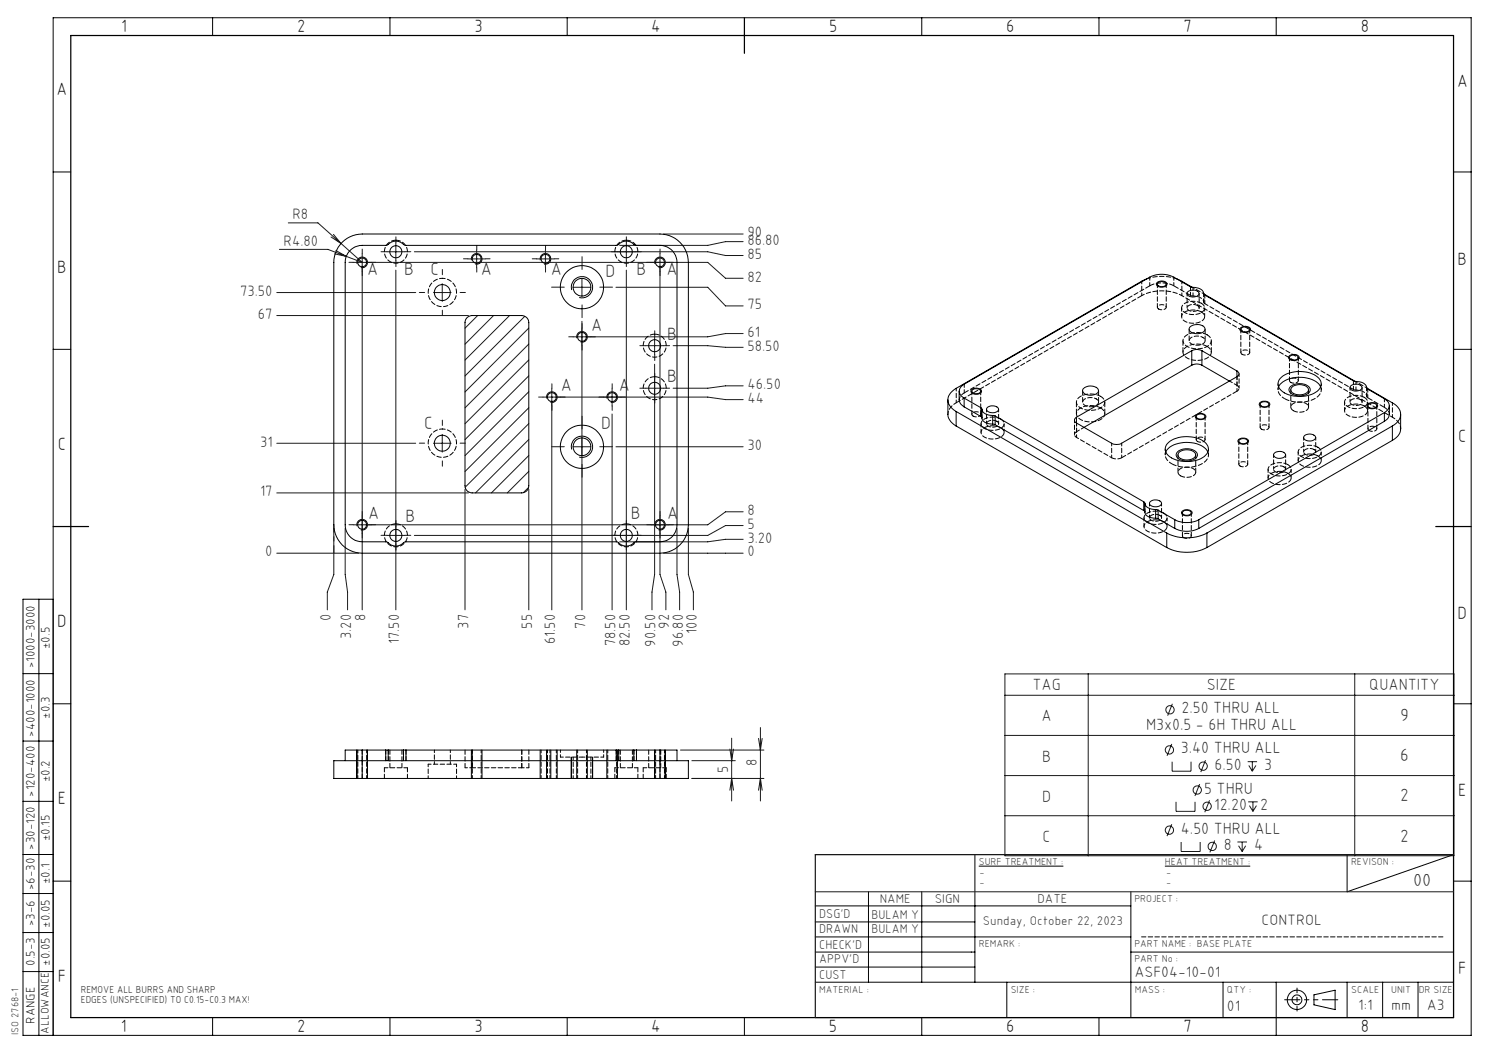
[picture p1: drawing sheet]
<svg xmlns="http://www.w3.org/2000/svg" width="420mm" height="297mm" viewBox="0 0 420 297" stroke-linecap="round" stroke-linejoin="round" font-family="sans-serif">
<g fill="none" stroke="#191924" stroke-width=".28">
<path d="M78.8 70.3h13.7l5.2 2M81.3 62.9h8.4l12.5 11.1-4.5-1.7M94.1 66.1l2.1 2.6-2.8-1.9M94.4 71.6l3.3 .7M94.8 70.7l2.9 1.6M99.7 74h99.9l5 4.5h5M102.2 71.5v100.5M109.1 71h5.1M111.7 68.5v5M111.7 76.2v95.8M116.9 71h82.7l5 1.1h5M132 73h4.9"/>
<path d="M134.4 70.5v5M151.3 73h5.1M153.8 70.5v5M164.1 78.5v5M176.7 68.5v5M176.7 76.2v95.8M186.2 71.5v90.5l1.6 5v5M187.1 66h22.5M209.6 68.2h-5l-5 1h-24.8M78.1 89h54.1M78.1 82.5h39.2M122.3 82.5h4.9"/>
<path d="M124.7 80v5M134.7 89l-3.5 3.6M139.2 89l-8 8.1M143.7 89l-12.5 12.6M148 89.2l-16.8 16.8M149.2 92.5l-18 18.1M149.2 97l-18 18M161.6 81h5.1M164.1 90.6v81.4M173.7 81h25.9l5 5.3h5M182.2 97.5h4.9M184.6 95v5"/>
<path d="M189.9 97.5h9.7l5 .5h5M209.6 94.1h-5l-5 .9h-38M149.2 101.5l-18 18M149.2 106l-18 18M149.2 110.5l-18 18M149.2 115l-18 18M149.2 119.5l-18 17.9M153.2 112h46.4l5 .7h5M155.6 109.5v62.5M172.6 109.5v5M172.6 116.8v55.2M182.2 109.5h4.9"/>
<path d="M184.6 102.7v59.3l-.7 5v5M209.6 108.8h-5l-5 .7h-9.7M78.1 139h54.1M78.1 125h39.2M122.3 125h4.9M124.7 122.5v5M131.2 138v34M149.1 137.5l-1.5 1.5M149.2 124l-15.1 15M149.2 128.5l-10.6 10.5M149.2 133l-6.1 6M149.2 138v34"/>
<path d="M161.6 126h5.1M173.7 126h35.9M78.1 156h23M94.2 149v13l-1.9 5v5M97.4 149v13l.6 5v5M109.1 151h5.1M187.1 156h22.5M191 149v13l.7 5v5M194.2 149v13l1.4 5v5M209.6 152.1h-5l-5 .7h-24.8M209.6 148.2h-5l-5 2.8h-82.7M209.6 144.4h-5l-5 3.6h-99.9"/>
<path d="M283.5 190.1h126.6v51.3h-126.6zM283.5 196.1h126.6M307 190.1v51.3M330.7 198.5l-1.3 3.4M382.1 190.1v51.3M191.9 211.6h23.6M195.2 214.6h12.2M205.9 211.3l.5 3.3 .5-3.3M206.4 208.2v17.7M214 208.3l.5 3.3 .5-3.3M214.5 205.2v20.7M215.5 219.6h-20.3"/>
<path d="M283.5 207.4h126.6M283.5 218.8h126.6M330.5 209.8l-1.3 3.4M330.6 214.8v2.7h5.4v-2.7M340 214.4l-1.3 3.4M351.9 214.8h2.7M352.2 215.9l1 1.6M353.2 214.8v2.7M354.3 215.9l-1.1 1.6M205.9 222.9l.5-3.3 .5 3.3M214 222.9l.5-3.3 .5 3.3M283.5 230.1h126.6"/>
<path d="M330.5 232.5l-1.3 3.3M331.7 226.2v2.6h5.4v-2.6M333.2 237.5v2.7h5.3v-2.7M338.4 221.2l-1.4 3.3M341.2 225.7l-1.4 3.4M342.6 237.1l-1.3 3.3M349 237.5h2.7M349.4 238.5l1 1.7M350.4 237.5v2.7M351.4 238.5l-1 1.7M352.1 226.2h2.7M352.4 227.2l1 1.6"/>
<path d="M353.4 226.2v2.6M354.4 227.2l-1 1.6M230 251.5h180"/>
<circle cx="329.8" cy="211.5" r="1.16"/>
<circle cx="330" cy="200.2" r="1.17"/>
<circle cx="339.4" cy="216.1" r="1.17"/>
<circle cx="329.8" cy="234.1" r="1.16"/>
<circle cx="337.7" cy="222.8" r="1.17"/>
<circle cx="340.5" cy="227.4" r="1.17"/>
<circle cx="341.9" cy="238.7" r="1.17"/>
</g>
<g fill="none" stroke="#000" stroke-width=".28">
<path d="M60 5v5M110 5v5M160 5v5M260 5v5M310 5v5M360 5v5M15 48.5h5M410 48.5h5M96.5 68.4l1.4-1.2 1.6-.7 2.7-.5h84a8.1 8.1 0 0 1 8 8v74a8.1 8.1 0 0 1-8 8h-84a8 8 0 0 1-8-8v-74l.4-2.6 .8-1.7zM99 70.4l1.2-.8 1.3-.4h7.5a3.5 3.5 0 0 1 4.9-.2l.4 .2h59.8a3.4 3.4 0 0 1 5.1 0h7a4.8 4.8 0 0 1 4.8 4.8v74a4.8 4.8 0 0 1-4.8 4.8l-7 .1a3.4 3.4 0 0 1-5.1 0l-59.8-.1a3.5 3.5 0 0 1-4.9 .2l-.4-.2h-6.8a4.8 4.8 0 0 1-4.8-4.8v-74l.4-2zM100.7 74.4a1.5 1.5 0 0 1 1.3-1.9 1.5 1.5 0 0 1 1.7 1.6 1.5 1.5 0 0 1-1.9 1.4M133 73.4a1.51 1.51 0 0 1 1.3-1.9 1.51 1.51 0 0 1 1.7 1.6 1.51 1.51 0 0 1-1.9 1.4"/>
<path d="M152.4 73.4a1.51 1.51 0 0 1 1.3-1.9 1.51 1.51 0 0 1 1.7 1.6 1.51 1.51 0 0 1-1.9 1.4M184.7 74.4a1.5 1.5 0 0 1 1.3-1.9 1.5 1.5 0 0 1 1.7 1.6 1.5 1.5 0 0 1-1.9 1.4M323.4 78.7l-53.7 30.8a3.7 3.7 0 0 0-2.2 4.3l.6 1 1.6 1.3M326.4 79.7a1.73 1.73 0 0 1 2.8 .6 1.79 1.79 0 0 1-3-.2zM326.6 79.7a1.45 1.45 0 0 1 2.3 .6 1.51 1.51 0 0 1-2.5-.2zM332 78.7l4.3 2.4M15 98.5h5M131.7 89.6l1.5-.6h13.9a1.99 1.99 0 0 1 2.1 2v46a1.99 1.99 0 0 1-2.1 2h-13.9a1.99 1.99 0 0 1-2-2v-46l.1-.8zM161.3 81.8a3 3 0 0 1 2.6-3.8 3 3 0 0 1 3.3 3.3 3 3 0 0 1-3.8 2.6M162.7 95.4a1.5 1.5 0 0 1 1.3-1.9 1.5 1.5 0 0 1 1.6 1.6 1.5 1.5 0 0 1-1.8 1.3M335 82.4a2.3 2.3 0 0 1 3.1 .1 1.28 1.28 0 0 1-1.7 1.3 1.13 1.13 0 0 1-1.1-.3 1.13 1.13 0 0 1-.3-1.1zM335.7 92.2a2.93 2.93 0 0 1 4.2 .4 1.61 1.61 0 0 1-2 1.5 2.02 2.02 0 0 1-2.5-1.4z"/>
<path d="M336.2 98.9a3.1 3.1 0 0 1 2.8 0M336.2 98.9l-32.6 18.8M336.2 98.9v4.1M339 98.9l9.9 5.7M339 98.9v4.1M339.5 82.8a2.82 2.82 0 0 0-3.2-1.8l-5.2-2.8a7.4 7.4 0 0 0-6.8 0l-52.3 30.2a2.08 2.08 0 0 0-1.4 1.9 2.08 2.08 0 0 0 1.4 2M339.5 82.8l.2 .3 42.6 24.5a3.2 3.2 0 0 1 3.1 1.4l.1 .3M339.5 82.8h.1M339.5 82.9l42.8 24.7M349.9 92.5a1.84 1.84 0 0 1 2.8 .5 1.75 1.75 0 0 1-3-.1zM350.2 92.5a1.4 1.4 0 0 1 2.3 .5 1.48 1.48 0 0 1-2.5-.1zM410 98.5h5"/>
<path d="M154.2 112.4a1.5 1.5 0 0 1 1.3-1.9 1.5 1.5 0 0 1 1.6 1.6 1.5 1.5 0 0 1-1.8 1.3M171.2 112.4a1.5 1.5 0 0 1 1.3-1.9 1.5 1.5 0 0 1 1.6 1.6 1.5 1.5 0 0 1-1.8 1.3M267.4 112.8l.1 5.1 .6 1 1.6 1.3M269.7 116.1l59.4 34.3M269.7 116.1v4.1M270.5 110.3l.2 3.1 .4 .7 .9 .7M272 114.8l4.7 2.7M272 112.3l4.7 2.7M272 112.3v2.5M274 109.9a1.84 1.84 0 0 1 2.9 .5 1.75 1.75 0 0 1-3-.1zM274.3 110a1.65 1.65 0 0 1 2.3 .3 1.41 1.41 0 0 1-2.5 0zM276.7 117.5l.3 .4"/>
<path d="M276.7 115l.3 .4M276.7 115v2.5M277 115.5v2.4a2.53 2.53 0 0 0 3 1.7M277 115.4a2.59 2.59 0 0 0 3 1.8M278.4 115a2.17 2.17 0 0 1 3.3 .4 1.93 1.93 0 0 1-3.4 .1zM280 119.6l.7 .2M280 117.2l.7 .1M280 117.2v2.4M280.7 119.8l41.9 24.2M280.7 117.3l41.9 24.2M280.7 117.3v2.5M303.6 117.7a.87 .87 0 0 0-.5 .8 .87 .87 0 0 0 .5 .8"/>
<path d="M303.6 117.7v1.6M305.5 109.7a2.89 2.89 0 0 1 4.3 .3 1.61 1.61 0 0 1-1.9 1.5 2.04 2.04 0 0 1-2.5-1.5zM336.2 103a3.1 3.1 0 0 1 2.8 0M336.2 103l-30.4 17.5M337.3 117.1a1.73 1.73 0 0 1 2.8 .5 1.79 1.79 0 0 1-3-.1zM337.6 117.1a1.38 1.38 0 0 1 2.3 .5 1.48 1.48 0 0 1-2.5-.1zM339 103l7.8 4.5M348.9 106.3l-32.5 18.7a3 3 0 0 1-2.9 0l-9.9-5.7M348.9 104.6a.85 .85 0 0 1 .6 .8 .85 .85 0 0 1-.6 .9M348.9 104.6v1.7M355.4 113.6a1.84 1.84 0 0 1 2.8 .4 1.72 1.72 0 0 1-3 0zM355.6 113.6a1.41 1.41 0 0 1 2.3 .6 1.49 1.49 0 0 1-2.5-.2z"/>
<path d="M360.6 109.1a6.7 6.7 0 0 1 6.6-2.7 6 6 0 0 1 5.3 2.7M361.1 106.8a8.6 8.6 0 0 1 10.9-.1 2.51 2.51 0 0 1-1 4 9 9 0 0 1-9.6-.6 2.31 2.31 0 0 1-.3-3.3zM363.7 100.3a1.83 1.83 0 0 1 2.8 .6 1.73 1.73 0 0 1-3-.1zM363.7 100.6a1.45 1.45 0 0 1 2.5 .4 1.48 1.48 0 0 1-2.5-.2zM364 109a4 4 0 0 1 5.5 .6 1.97 1.97 0 0 1-2.3 2 3.1 3.1 0 0 1-3.6-1.6zM364.5 109.1a3.3 3.3 0 0 1 4.5 .5 1.7 1.7 0 0 1-1.9 1.7 2.56 2.56 0 0 1-3-1.4zM380.9 108.9a2.13 2.13 0 0 1 3.3 .4 1.95 1.95 0 0 1-3.4 .1zM385.5 109.3l.2 .4 4.8 2.8a2.08 2.08 0 0 1 1.4 1.9 2.08 2.08 0 0 1-1.4 2M385.5 109.3v.1M385.5 109.4l7.2 4.2a3.5 3.5 0 0 1 2.4 3.3 3.5 3.5 0 0 1-2.4 3.3M385.8 114a1.73 1.73 0 0 1 2.8 .5 1.79 1.79 0 0 1-3-.1zM386 114a1.41 1.41 0 0 1 2.3 .5 1.48 1.48 0 0 1-2.5-.1z"/>
<path d="M390.5 118.8l-52.4 30.2M390.5 116.4l-52.4 30.2M390.5 116.4v2.4M391.9 114.4l-.1 3.1-.5 .7-.8 .6M395.1 116.9l-.2 5.1-.6 1-1.6 1.2M161.3 126.8a2.99 2.99 0 0 1 2.6-3.8 2.99 2.99 0 0 1 3.2 3.3 2.99 2.99 0 0 1-3.7 2.6M269.7 120.2l59.4 34.2M328.8 127.5a6.6 6.6 0 0 1 6.6-2.7 5.8 5.8 0 0 1 5.3 2.7M329.2 125.2a8.6 8.6 0 0 1 11-.1 2.47 2.47 0 0 1-1 4 8.7 8.7 0 0 1-10-1l-.4-.8-.1-.9zM332.2 127.4a4 4 0 0 1 5.5 .5 1.89 1.89 0 0 1-2.1 2.1 3.2 3.2 0 0 1-3.8-1.6zM332.7 127.5a3.4 3.4 0 0 1 4.5 .5 1.7 1.7 0 0 1-2 1.7 2.56 2.56 0 0 1-3-1.4zM349.4 123.9a1.83 1.83 0 0 1 2.8 .6 1.72 1.72 0 0 1-3-.1z"/>
<path d="M349.5 124.2a1.45 1.45 0 0 1 2.4 .4 1.46 1.46 0 0 1-2.5-.2zM359.4 127.9a2.13 2.13 0 0 1 3.2 .3 1.95 1.95 0 0 1-3.4 .2zM368.1 122.8a2.17 2.17 0 0 1 3 .6 1.97 1.97 0 0 1-3.4 .1zM392.7 120.2l-52.3 30.2M392.7 120.2v4M392.7 124.2l-52.3 30.2M100.7 148.4a1.5 1.5 0 0 1 1.3-1.9 1.5 1.5 0 0 1 1.7 1.7 1.5 1.5 0 0 1-1.9 1.3M184.7 148.4a1.5 1.5 0 0 1 1.3-1.9 1.5 1.5 0 0 1 1.7 1.7 1.5 1.5 0 0 1-1.9 1.3M322.6 144l.3 .4M322.6 141.5l.1 .1a2.95 2.95 0 0 0 3.3 2.1M322.6 141.5v2.5M322.9 144.4a2.31 2.31 0 0 0 2.5 1.8h.6"/>
<path d="M322.9 142v2.4M324.4 141.6a2.17 2.17 0 0 1 3.2 .3 1.94 1.94 0 0 1-3.4 .1zM326 146.2l.7 .1M326 143.7l.7 .2M326 143.7v2.5M326.7 146.3l4.7 2.7M326.7 143.9l4.7 2.7M326.7 143.9v2.4M329.1 150.4a12.6 12.6 0 0 0 11.3 0M329.1 154.4a12.6 12.6 0 0 0 11.3 0M329.1 150.4v4M331.4 149a7.4 7.4 0 0 0 6.7 0"/>
<path d="M331.4 146.6a7.4 7.4 0 0 0 6.7 0M331.4 146.6v2.4M333.4 144.2a1.84 1.84 0 0 1 2.9 .5 1.75 1.75 0 0 1-3-.1zM333.7 144.2a1.4 1.4 0 0 1 2.3 .5 1.48 1.48 0 0 1-2.5-.1zM338.1 146.6v2.4M340.4 150.4v4M11 169v123M15 169h-8.5v123h408.5v-287h-400v287M6.5 190h8.5M15 198.5h5M410 198.5h5M6.5 209h8.5"/>
<path d="M100.6 211.6v8M102.2 219.6h-8v-5h100v5h-8M102.2 211.6h-4.8v3M102.2 211.6v8M102.2 219.6h84M102.2 211.6h6.6M103.6 211.6v8M108.8 211.6h.7M108.8 211.6v3M109.5 211.6h4.3M109.5 211.6v3M113.8 211.6h.7"/>
<path d="M113.8 211.6v3M114.5 211.6v3M114.5 211.6h59.3M133 211.6v8M136 211.6v8M152.4 211.6v8M154.2 211.6v8M155.4 211.6v8M157.2 211.6v8M161.1 213.6v6M162.7 211.6v8M165.7 211.6v8"/>
<path d="M167.1 213.6v6M171.2 211.6v8M173.8 211.6h.7M173.8 211.6v3M174.2 211.6v8M174.5 211.6h4.3M174.5 211.6v3M178.8 211.6h.7M178.8 211.6v3M179.5 211.6v3M179.5 211.6h6.7M184.6 211.6v8"/>
<path d="M186.2 211.6h4.8v3M186.2 211.6v8M187.6 211.6v8M6.5 226h8.5M6.5 241h8.5M6.5 252h8.5M15 248.5h5M230 255.5h89M245 251.5v25.5M260 251.5v25.5M275 241v36M276.1 244.3h23.8"/>
<path d="M319 251.5v35.5M328.6 244.3h24.1M380 241v10.5l30-10.5v46h-180M410 248.5h5M6.5 274h8.5M6.5 263h8.5M230 268.5h45M230 277h180M230 272.8h45M230 260h45M230 264.3h89M284 277v10"/>
<path d="M319 268.5h91M345 277v10M360 277v15M380 277v10M390 277v10M400 277v10M60 287v5M110 287v5M160 287v5M210 287v5M260 287v5M310 287v5"/>
<path d="M370.6 280.6l6-1.3v5.5l-6-1.4z"/>
<circle cx="102.2" cy="74" r="1.25"/>
<circle cx="111.7" cy="71" r="1.7"/>
<circle cx="134.5" cy="73" r="1.26"/>
<circle cx="153.9" cy="73" r="1.26"/>
<circle cx="176.7" cy="71" r="1.7"/>
<circle cx="186.2" cy="74" r="1.25"/>
<circle cx="124.8" cy="82.5" r="2.25"/>
<circle cx="164.2" cy="95" r="1.26"/>
<circle cx="164.2" cy="81" r="2.5"/>
<circle cx="164.2" cy="81" r="6.1"/>
<circle cx="184.6" cy="97.5" r="1.69"/>
<circle cx="155.7" cy="112" r="1.26"/>
<circle cx="172.7" cy="112" r="1.26"/>
<circle cx="184.7" cy="109.5" r="1.7"/>
<circle cx="124.8" cy="125" r="2.25"/>
<circle cx="164.2" cy="126" r="2.5"/>
<circle cx="164.2" cy="126" r="6.1"/>
<circle cx="102.2" cy="148" r="1.25"/>
<circle cx="111.7" cy="151" r="1.7"/>
<circle cx="176.7" cy="151" r="1.7"/>
<circle cx="186.1" cy="148" r="1.25"/>
<circle cx="365.8" cy="282" r="1.38"/>
<circle cx="365.8" cy="282" r="2.72"/>
</g>
<path d="M365.9 278.7v6.5" fill="none" stroke="#000" stroke-width=".28" stroke-dasharray="15.2 1.3 1.3 1.3" stroke-dashoffset="13.9"/>
<g fill="none" stroke="#000" stroke-width=".28" stroke-dasharray="1.3 .6">
<path d="M111.7 67.7a3.2 3.2 0 0 1 2.9 4.8 3.2 3.2 0 0 1-5.5 .4 3.2 3.2 0 0 1 2-5.1l.6-.1M176.7 67.7a3.2 3.2 0 0 1 2.9 4.8 3.2 3.2 0 0 1-5.5 .4 3.2 3.2 0 0 1 2-5.1l.6-.1M184.7 94.2a3.2 3.2 0 0 1 2.9 4.8 3.2 3.2 0 0 1-5.5 .4 3.2 3.2 0 0 1 2-5.1l.6-.1M322 83.4l-52.3 30.2M324.3 80.6l-52.3 30.2M331.1 80.6a7.5 7.5 0 0 0-6.8 0M333.7 96.1v3.2M335.4 92.8v3.3M339.5 85.2l.3 .5M339.9 96.1v-3.3M341.7 99.3v-3.2M184.7 106.2a3.2 3.2 0 0 1 2.9 4.8 3.2 3.2 0 0 1-5.5 .4 3.2 3.2 0 0 1 2-5.1l.6-.1"/>
<path d="M277 117.9v-.1M303.6 113.4v3.3M305.4 110.2v3.2M309.9 113.4v-3.2M311.6 116.7v-3.3M385.5 111.8l.3 .4M316.4 129.1l32.5-18.8M111.7 147.7a3.2 3.2 0 0 1 2.9 4.8 3.2 3.2 0 0 1-5.5 .4 3.2 3.2 0 0 1 2-5.1l.6-.1M176.7 147.7a3.2 3.2 0 0 1 2.9 4.8 3.2 3.2 0 0 1-5.5 .4 3.2 3.2 0 0 1 2-5.1l.6-.1M322.9 144.4h.1M102.2 219.5v-5M110 211.5v5"/>
<path d="M113.4 216.5v-5M131.2 211.5v5M133.2 216.5v-5M133.2 211.5v5M147.2 211.5v5M147.2 216.5v-5M149.2 216.5v-5M175 211.5v5M178.4 216.5v-5M183 211.5v5M186.2 214.5v5M186.4 216.5v-5"/>
<path d="M407 264.3h-85"/>
</g>
<path d="M377.4 282h-15.1" fill="none" stroke="#000" stroke-width=".28" stroke-dasharray="6.3 1.3 1.3 1.3 1.3 1.3" stroke-dashoffset="2"/>
<path d="M20 10h390v277h-390zM210 5v10M15 148.5h10M405 148.5h10" fill="none" stroke="#000" stroke-width=".35"/>
<path d="M94.2 156v-8" fill="none" stroke="#191924" stroke-width=".28" stroke-dasharray="15.2 1.3 1.3 1.3" stroke-dashoffset="13.1"/>
<path d="M410 241h-180v46" fill="none" stroke="#191924" stroke-width=".35"/>
<g fill="none" stroke="#191924" stroke-width=".28" stroke-dasharray="15.2 1.3 1.3 1.3">
<path d="M99.7 74h-1.3M102.2 71.5v-1.3M102.2 76.5v1.2M104.7 74h1.2M109.2 71h-1.7M111.7 68.5v-1.7M111.7 73.5v1.7M114.2 71h1.7M124.8 77.5v-1.5M132 73h-1.3M134.5 70.5v-1.3M134.5 75.5v1.2"/>
<path d="M137 73h1.2M151.4 73h-1.3M153.9 70.5v-1.3M153.9 75.5v1.2M156.4 73h1.2M164.2 76v-3.6M174.2 71h-1.7M176.7 68.5v-1.7M176.7 73.5v1.7M179.2 71h1.7M183.7 74h-1.3M186.2 71.5v-1.3"/>
<path d="M186.2 76.5v1.2M188.7 74h1.2M119.8 82.5h-1.5M124.8 87.5v1.5M129.8 82.5h1.5M159.2 81h-3.6M161.7 95h-1.3M164.2 86v3.6M164.2 92.5v-1.3M164.2 97.5v1.2M166.7 95h1.2M169.2 81h3.6"/>
<path d="M182.2 97.5h-1.7M184.7 95v-1.7M184.7 100v1.7M187.2 97.5h1.7M124.8 120v-1.5M153.2 112h-1.3M155.7 109.5v-1.3M155.7 114.5v1.2M158.2 112h1.2M170.2 112h-1.3M172.7 109.5v-1.3M172.7 114.5v1.2"/>
<path d="M175.2 112h1.2M182.2 109.5h-1.7M184.7 107v-1.7M184.7 112v1.7M187.2 109.5h1.7M119.8 125h-1.5M124.8 130v1.5M129.8 125h1.5M159.2 126h-3.6M164.2 121v-3.6M164.2 131v3.6M169.2 126h3.6"/>
<path d="M99.7 148h-1.3M102.2 145.5v-1.3M102.2 150.5v1.2M104.7 148h1.2M109.2 151h-1.7M111.7 148.5v-1.7M111.7 153.5v1.7M114.2 151h1.7M174.2 151h-1.7M176.7 148.5v-1.7M176.7 153.5v1.7M179.2 151h1.7"/>
<path d="M183.7 148h-1.3M186.2 145.5v-1.3M186.2 150.5v1.2M188.7 148h1.2"/>
</g>
<g fill="none" stroke="#000" stroke-width=".28" stroke-dasharray="1.3 .6" stroke-dashoffset=".5">
<path d="M124.8 78.5a4 4 0 0 1 3.5 5.8 4 4 0 0 1-6.8 .5 4 4 0 0 1 2.7-6.3h.6M322 79.3v4.1M322 83.4a12.5 12.5 0 0 1 11.4 0M333.4 83.4v-4.1M334.8 82.8v4.1M338.2 86.9v-4.1M269.7 113.6v-4.1M278.3 115.4v4.1M281.7 119.5v-4.1M303.1 118.5v4.1M348.9 110.3a.86 .86 0 0 0 .6-.8 .86 .86 0 0 0-.6-.8M348.9 106.2v4.1"/>
<path d="M349.5 109.5v-4.1M360.7 109.1a2.6 2.6 0 0 0 1.6 3.3M380.8 109.3v4.1M384.2 113.4v-4.1M392.8 113.6v4.1M124.8 121a4 4 0 0 1 3.5 5.8 4 4 0 0 1-6.8 .5 4 4 0 0 1 2.7-6.3h.6M303.7 121.8a.86 .86 0 0 0-.6 .8 .86 .86 0 0 0 .6 .8M303.7 123.4v-4.1M313.6 125v4.1M316.4 129.1v-4.1M328.8 127.5a2.6 2.6 0 0 0 1.7 3.3M359.2 128.3v4.1"/>
<path d="M362.6 132.4v-4.1M367.7 123.4v4.1M371.1 127.5v-4.1M324.2 142v4M327.6 146v-4M120.8 215.5v4M122.5 211.5v4M127 215.5v-4M128.8 219.5v-4M161.7 213.5v6M166.7 219.5v-6"/>
</g>
<g fill="none" stroke="#000" stroke-width=".28" stroke-dasharray="1.3 .6" stroke-dashoffset=".2">
<path d="M326.5 80.1v6.6M329 86.7v-6.6M337.7 86.2a.84 .84 0 0 1 .5 1 .84 .84 0 0 1-1 .5 1.7 1.7 0 0 1-2.3-1 2.16 2.16 0 0 1 2.8-.5M350 92.9v6.5M352.5 99.4v-6.5M274.1 110.3v6.6M276.6 116.9v-6.6M281.2 118.8a.84 .84 0 0 1 .4 1 .84 .84 0 0 1-.9 .6 1.7 1.7 0 0 1-2.4-1.1 2.16 2.16 0 0 1 2.9-.5M337.4 117.5v6.5M355.4 114v6.5M363.7 100.8v6.5M366.2 107.3v-6.5"/>
<path d="M381.8 109.9l-42-24.2M383.7 112.7a.84 .84 0 0 1 .4 1 .84 .84 0 0 1-.9 .6 1.7 1.7 0 0 1-2.4-1.1 2.16 2.16 0 0 1 2.9-.5M385.9 114.4v6.5M339.9 124v-6.5M349.4 124.4v6.5M351.9 130.9v-6.5M357.9 120.5v-6.5M362.1 131.7a.84 .84 0 0 1 .5 1 .84 .84 0 0 1-1 .6 1.7 1.7 0 0 1-2.3-1.1 2.16 2.16 0 0 1 2.8-.5M370.6 126.8a.84 .84 0 0 1 .5 1 .84 .84 0 0 1-1 .6 1.7 1.7 0 0 1-2.3-1.1 2.16 2.16 0 0 1 2.8-.5M388.4 120.9v-6.5M327.1 145.3a.84 .84 0 0 1 .5 1.1 .84 .84 0 0 1-1 .5 1.7 1.7 0 0 1-2.3-1 2.16 2.16 0 0 1 2.8-.6M333.5 144.6v6.5"/>
<path d="M336 151.1v-6.5M114.9 216.5h-6.5M179.9 216.5h-6.5M187.9 216.5h-6.5"/>
</g>
<path d="M336.5 83.5a2.74 2.74 0 0 1 3 1.7M382.5 110a2.74 2.74 0 0 1 3 1.8M392.8 117.7l-59.4-34.3M303.7 123.4l9.9 5.7M131.2 216.5h2M147.2 216.5h2M158.1 211.5v2M170.3 213.5v-2" fill="none" stroke="#000" stroke-width=".28" stroke-dasharray="1.3 .6" stroke-dashoffset=".6"/>
<path d="M326.8 87.2a1.45 1.45 0 0 0 2.1-.6 1.49 1.49 0 0 0-2.4 0l.3 .6M350.4 99.9a1.45 1.45 0 0 0 2.1-.5 1.49 1.49 0 0 0-2.5 0l.4 .5M272 110.8l-1.1 1-.3 1M274.5 117.4a1.45 1.45 0 0 0 2.1-.6 1.49 1.49 0 0 0-2.5 0l.4 .6M364.1 107.9a1.45 1.45 0 0 0 2.1-.6 1.49 1.49 0 0 0-2.5 0l.4 .6M391.9 116.9l-.3-1-1.1-1M337.8 124.5a1.45 1.45 0 0 0 2.1-.6 1.49 1.49 0 0 0-2.5 .1l.4 .5M349.8 131.5a1.45 1.45 0 0 0 2.1-.6 1.49 1.49 0 0 0-2.5 0l.4 .6M355.8 121a1.45 1.45 0 0 0 2.1-.5 1.49 1.49 0 0 0-2.5 0l.4 .5M386.2 121.4a1.45 1.45 0 0 0 2.1-.5 1.49 1.49 0 0 0-2.4 0l.3 .5M333.9 151.7a1.45 1.45 0 0 0 2.1-.6 1.49 1.49 0 0 0-2.5 0l.4 .6M133.2 216.5h14" fill="none" stroke="#000" stroke-width=".28" stroke-dasharray="1.3 .6" stroke-dashoffset=".3"/>
<g fill="none" stroke="#000" stroke-width=".28" stroke-dasharray="1.3 .6" stroke-dashoffset=".4">
<path d="M324.3 80.6v-2.4M331.1 80.6v-2.4M333.3 86.9v2.4M335.8 83.3l.7 .2M335.8 80.9v2.4M336.5 83.5v-2.5M339.5 82.8v2.4M339.5 85.2v-2.4M339.8 89.3v-2.4M339.8 85.7v-2.5M267.4 116.9l.4-1.6 .8-.9 1.1-.8M272 110.8v-2.4"/>
<path d="M276.7 119.5v2.5M277 115.4v2.5M303.7 119.3v2.5M348.9 108.7l-2.1-1.2M348.9 108.7v-2.5M379.3 113.4v2.4M381.8 109.9l.7 .1M381.8 107.4v2.5M382.5 110v-2.4M385.5 109.3v2.5M385.5 111.8v-2.5M385.8 115.8v-2.4"/>
<path d="M385.8 112.2v-2.5M390.5 114.9v-2.5M392.8 117.7l1.1 .8 .8 .9 .4 1.5M283.2 122v-2.5M305.8 120.5l-2.1 1.3M357.7 132.4v2.4M364.2 134.8v-2.4M366.2 127.5v2.4M372.7 129.9v-2.4M322.7 146v2.5M322.9 141.9v2.5M329.2 148.5v-2.5"/>
<path d="M100.9 211.5v8M103.4 219.5v-8M128.8 215.5h-8M133.2 211.5v8M135.7 219.5v-8M152.6 211.5v8M154.4 211.5v8M155.1 219.5v-8M156.9 219.5v-8M158.1 213.5h6.1M162.9 211.5v8M164.2 213.5h6.1"/>
<path d="M165.4 219.5v-8M171.4 211.5v8M173.9 219.5v-8M184.9 211.5v8M187.4 219.5v-8"/>
</g>
<g fill="none" stroke="#000" stroke-width=".28" stroke-dasharray="1.3 .6" stroke-dashoffset=".1">
<path d="M323.4 78.7a13.1 13.1 0 0 1 8.6 0M338.8 85.5a1.46 1.46 0 0 1 1 1.6 1.46 1.46 0 0 1-1.3 1.2 4.2 4.2 0 0 1-5.1-1.1 1.92 1.92 0 0 1 1.9-2.1l1.6-.1 1.9 .5M338.8 88a1.46 1.46 0 0 1 1 1.5 1.46 1.46 0 0 1-1.3 1.3 4.2 4.2 0 0 1-5.1-1.1 1.92 1.92 0 0 1 1.9-2.1l2.1-.1 1.4 .5M340.5 94.4a1.79 1.79 0 0 1 1.2 1.9 1.79 1.79 0 0 1-1.5 1.6 5.7 5.7 0 0 1-6.2-.9 1.71 1.71 0 0 1 1-2.6 6.3 6.3 0 0 1 5.5 0M340.5 97.7a1.79 1.79 0 0 1 1.2 1.9 1.79 1.79 0 0 1-1.5 1.6 5.7 5.7 0 0 1-6.2-1 1.71 1.71 0 0 1 1-2.5 6.3 6.3 0 0 1 5.5 0M282.3 118.2a1.46 1.46 0 0 1 .9 1.5 1.46 1.46 0 0 1-1.2 1.3 4.2 4.2 0 0 1-5.2-1.1 1.92 1.92 0 0 1 1.9-2.1l2.2-.1 1.4 .5M310.5 111.8a1.79 1.79 0 0 1 1.1 1.8 1.79 1.79 0 0 1-1.5 1.6 5.7 5.7 0 0 1-6.2-.9 1.71 1.71 0 0 1 1-2.6 6.3 6.3 0 0 1 5.6 .1M310.5 115.1a1.79 1.79 0 0 1 1.1 1.8 1.79 1.79 0 0 1-1.5 1.6 5.7 5.7 0 0 1-6.2-.9 1.71 1.71 0 0 1 1-2.6 6.3 6.3 0 0 1 5.6 .1M364.1 109.9v4.9M364.8 115.8a3.3 3.3 0 0 0 4.2-.7 1.7 1.7 0 0 0-1.9-1.7 2.54 2.54 0 0 0-3 1.4l.2 .6 .5 .4M369.1 114.8v-4.9M384.8 112.1a1.46 1.46 0 0 1 .9 1.5 1.46 1.46 0 0 1-1.2 1.3 4.2 4.2 0 0 1-5.2-1.2 1.92 1.92 0 0 1 1.9-2l1.7-.2 1.9 .6"/>
<path d="M384.8 114.5a1.46 1.46 0 0 1 .9 1.5 1.46 1.46 0 0 1-1.2 1.3 4.2 4.2 0 0 1-5.2-1.1 1.92 1.92 0 0 1 1.9-2.1l1.7-.1 1.9 .5M282.3 120.6a1.46 1.46 0 0 1 .9 1.6 1.46 1.46 0 0 1-1.2 1.2 4.2 4.2 0 0 1-5.2-1.1 1.92 1.92 0 0 1 1.9-2.1l1.6-.1 2 .5M313.6 129.1a3.1 3.1 0 0 0 2.8 0M332.3 128.3v4.9M333 134.2a3.3 3.3 0 0 0 4.2-.7 1.7 1.7 0 0 0-1.9-1.7 2.54 2.54 0 0 0-3 1.4l.2 .5 .5 .5M337.3 133.2v-4.9M363.2 131a1.46 1.46 0 0 1 1 1.6 1.46 1.46 0 0 1-1.3 1.3 4.2 4.2 0 0 1-5.2-1.2 1.92 1.92 0 0 1 2-2.1l1.6-.1 1.9 .5M363.2 133.5a1.46 1.46 0 0 1 1 1.5 1.46 1.46 0 0 1-1.3 1.3 4.2 4.2 0 0 1-5.2-1.1 1.92 1.92 0 0 1 2-2.1l2.1-.1 1.4 .5M371.7 126.1a1.46 1.46 0 0 1 1 1.6 1.46 1.46 0 0 1-1.3 1.3 4.2 4.2 0 0 1-5.2-1.2 1.92 1.92 0 0 1 2-2.1l1.6-.1 1.9 .5M371.7 128.6a1.46 1.46 0 0 1 1 1.5 1.46 1.46 0 0 1-1.3 1.3 4.2 4.2 0 0 1-5.2-1.1 1.92 1.92 0 0 1 2-2.1l1.6-.1 1.9 .5M328.2 144.7a1.46 1.46 0 0 1 1 1.5 1.46 1.46 0 0 1-1.3 1.3 4.2 4.2 0 0 1-5.2-1.1 1.92 1.92 0 0 1 2-2.1l1.6-.1 1.9 .5M328.2 147.2a1.46 1.46 0 0 1 1 1.5 1.46 1.46 0 0 1-1.3 1.3 4.2 4.2 0 0 1-5.2-1.2 1.92 1.92 0 0 1 2-2l1.6-.2 1.9 .6"/>
<path d="M102.2 214.5v-3M108.4 216.5v3M108.8 211.5v3M109.5 214.5v-3M113.8 211.5v3M114.5 214.5v-3M114.9 219.5v-3M173.4 216.5v3M173.8 211.5v3M174.5 214.5v-3M178.8 211.5v3M179.5 214.5v-3"/>
<path d="M179.9 219.5v-3M181.4 216.5v3M186.2 214.5v-3M187.9 219.5v-3"/>
</g>
<path d="M339.3 95.2a1.06 1.06 0 0 1 .6 1.2 1.06 1.06 0 0 1-1.1 .8 2.64 2.64 0 0 1-3.4-1 2.28 2.28 0 0 1 3.1-1.3l.8 .3M339.6 82.9l-3.2-1.9M309.2 112.5a1.06 1.06 0 0 1 .6 1.2 1.06 1.06 0 0 1-1 .8 2.64 2.64 0 0 1-3.4-1 2.28 2.28 0 0 1 3.1-1.3l.7 .3M385.5 109.4l-3.2-1.8" fill="none" stroke="#000" stroke-width=".28" stroke-dasharray="1.3 .6" stroke-dashoffset=".7"/>
<path d="M335.8 83.3l-4.7-2.7M362.3 112.4a9 9 0 0 0 9.6-.8l.7-1.2-.1-1.3M390.5 114.9l-4.7-2.7M330.5 130.8a9 9 0 0 0 9.6-.8l.7-1.2-.1-1.3" fill="none" stroke="#000" stroke-width=".28" stroke-dasharray="1.3 .6" stroke-dashoffset="-.2"/>
<path d="M360.5 108.3v1.6M372.7 109.9v-1.6M328.7 126.7v1.6M340.9 128.3v-1.6" fill="none" stroke="#000" stroke-width=".28" stroke-dasharray="1.3 .6" stroke-dashoffset=".8"/>
<g font-size="5">
<text x="34.2" y="9.2">1</text>
<text x="83.8" y="9.1">2</text>
<text x="133.8" y="9.2">3</text>
<text x="183.7" y="9.2">4</text>
<text x="233.8" y="9.2">5</text>
<text x="283.8" y="9.2">6</text>
<text x="333.8" y="9.2">7</text>
<text x="383.8" y="9.2">8</text>
<text x="16" y="26.9">A</text>
<text x="411" y="24.6">A</text>
<text x="16.2" y="76.9">B</text>
<text x="411.2" y="74.6">B</text>
<text x="411.3" y="124.7">C</text>
<text x="16.3" y="126.9">C</text>
<text x="16.2" y="176.9">D</text>
<text x="411.2" y="174.6">D</text>
<text x="16.3" y="226.9">E</text>
<text x="411.3" y="224.6">E</text>
<text x="411.3" y="274.6">F</text>
<text x="16.3" y="276.9">F</text>
<text x="34.1" y="291.1">1</text>
<text x="83.8" y="291.1">2</text>
<text x="133.8" y="291.1">3</text>
<text x="183.7" y="291.2">4</text>
<text x="233.8" y="291.1">5</text>
<text x="283.8" y="291.1">6</text>
<text x="333.8" y="291.2">7</text>
<text x="383.8" y="291.2">8</text>
</g>
<g font-size="5" fill="#191924">
<text x="103.6" y="77.6">A</text>
<text x="114" y="77.6">B</text>
<text x="121.5" y="77.6">C</text>
<text x="135.6" y="77.6">A</text>
<text x="155.4" y="77.6">A</text>
<text x="179.6" y="77.6">B</text>
<text x="188" y="77.6">A</text>
<text x="170.8" y="78.2">D</text>
<text x="166.7" y="93.4">A</text>
<text x="188.2" y="95.8">B</text>
<text x="188.2" y="107.8">B</text>
<text x="158.2" y="110.4">A</text>
<text x="174.6" y="110.4">A</text>
<text x="119.6" y="121.1">C</text>
<text x="169.6" y="121.1">D</text>
<text x="103.9" y="146.4">A</text>
<text x="114.4" y="147.2">B</text>
<text x="177.9" y="146.4">B</text>
<text x="188.2" y="146.4">A</text>
<text x="394.9" y="203.4">9</text>
<text x="394.9" y="214.7">6</text>
<text x="394.9" y="226.1">2</text>
<text x="394.9" y="237.4">2</text>
</g>
<text font-size="4.9" fill="#191924" x="398.6" y="249.9">00</text>
<g font-size="4.6" fill="#191924">
<text x="291.2" y="194.7">TAG</text>
<text x="340.4" y="194.7">SIZE</text>
<text x="386.2" y="194.7">QUANTITY</text>
<text x="293.8" y="203.5">A</text>
<text x="333.2" y="201.2">2.50 THRU ALL</text>
<text x="323.3" y="205.8">M3x0.5 - 6H THRU ALL</text>
<text x="293.9" y="214.8">B</text>
<text x="333.1" y="212.5">3.40 THRU ALL</text>
<text x="342.6" y="217.1">6.50</text>
<text x="356.6" y="217.1">3</text>
<text x="293.9" y="226.1">D</text>
<text x="339.7" y="223.8">5 THRU</text>
<text x="342.4" y="228.4">12.20</text>
<text x="355.5" y="228.4">2</text>
<text x="294.1" y="237.5">C</text>
<text x="333.1" y="235.2">4.50 THRU ALL</text>
<text x="345.2" y="239.7">8</text>
<text x="353.7" y="239.7">4</text>
</g>
<g font-size="4.2" fill="#191924">
<text x="82.5" y="61.9">R8</text>
<text x="80" y="69.3">R4.80</text>
<text x="210.8" y="69.1">86.80</text>
<text x="210.8" y="66.9">90</text>
<text x="210.8" y="73">85</text>
<text x="67.7" y="83.4">73.50</text>
<text x="210.8" y="79.4">82</text>
<text x="72.8" y="89.9">67</text>
<text x="210.8" y="87.2">75</text>
<text x="210.8" y="95">61</text>
<text x="210.8" y="98.9">58.50</text>
<text x="210.8" y="113.6">44</text>
<text x="210.8" y="109.8">46.50</text>
<text x="73.4" y="125.9">31</text>
<text x="210.8" y="126.9">30</text>
<text x="73.4" y="139.9">17</text>
<text x="210.8" y="149.2">5</text>
<text x="210.8" y="145.3">8</text>
<text x="210.8" y="153.1">3.20</text>
<text x="74.8" y="156.9">0</text>
<text x="210.8" y="156.9">0</text>
<text x="93.3" y="175.2" transform="rotate(-90 93.3 175.2)">0</text>
<text x="103.1" y="175.2" transform="rotate(-90 103.1 175.2)">8</text>
<text x="132.1" y="177.3" transform="rotate(-90 132.1 177.3)">37</text>
<text x="150.1" y="177.3" transform="rotate(-90 150.1 177.3)">55</text>
<text x="165.1" y="177.3" transform="rotate(-90 165.1 177.3)">70</text>
<text x="188.8" y="177.3" transform="rotate(-90 188.8 177.3)">92</text>
<text x="196.6" y="178.8" transform="rotate(-90 196.6 178.8)">100</text>
<text x="99" y="180.3" transform="rotate(-90 99 180.3)">3.20</text>
<text x="112.6" y="181.8" transform="rotate(-90 112.6 181.8)">17.50</text>
<text x="156.6" y="181.8" transform="rotate(-90 156.6 181.8)">61.50</text>
<text x="173.6" y="182.3" transform="rotate(-90 173.6 182.3)">78.50</text>
<text x="177.6" y="182.3" transform="rotate(-90 177.6 182.3)">82.50</text>
<text x="184.9" y="182.4" transform="rotate(-90 184.9 182.4)">90.50</text>
<text x="192.7" y="182.4" transform="rotate(-90 192.7 182.4)">96.80</text>
<text x="205.4" y="217.9" transform="rotate(-90 205.4 217.9)">5</text>
<text x="213.5" y="216.1" transform="rotate(-90 213.5 216.1)">8</text>
<text x="355.9" y="260.8">CONTROL</text>
<text x="320" y="275.6">ASF04-10-01</text>
<text x="346.1" y="285">01</text>
<text x="383.1" y="284.8">1:1</text>
<text x="392.4" y="284.8">mm</text>
<text x="402.5" y="284.8">A3</text>
</g>
<g font-size="3.6" fill="#191924">
<text x="248.1" y="254.6">NAME</text>
<text x="263.7" y="254.6">SIGN</text>
<text x="292.6" y="254.6">DATE</text>
<text x="231.1" y="258.9">DSG'D</text>
<text x="231.1" y="263.3">DRAWN</text>
<text x="245.8" y="263.3">BULAM Y</text>
<text x="245.8" y="259.3">BULAM Y</text>
<text x="231.1" y="267.5">CHECK'D</text>
<text x="231.1" y="271.6">APPV'D</text>
<text x="231.1" y="276">CUST</text>
</g>
<g font-size="3.5">
<text x="14.1" y="183.1" transform="rotate(-90 14.1 183.1)">±0.5</text>
<text x="9.8" y="188.5" transform="rotate(-90 9.8 188.5)">&gt;1000-3000</text>
<text x="14.1" y="202.8" transform="rotate(-90 14.1 202.8)">±0.3</text>
<text x="9.8" y="207.8" transform="rotate(-90 9.8 207.8)">&gt;400-1000</text>
<text x="14.1" y="220.7" transform="rotate(-90 14.1 220.7)">±0.2</text>
<text x="9.8" y="224.7" transform="rotate(-90 9.8 224.7)">&gt;120-400</text>
<text x="9.8" y="239.7" transform="rotate(-90 9.8 239.7)">&gt;30-120</text>
<text x="14.1" y="237.3" transform="rotate(-90 14.1 237.3)">±0.15</text>
<text x="9.8" y="251" transform="rotate(-90 9.8 251)">&gt;6-30</text>
<text x="14.1" y="249.3" transform="rotate(-90 14.1 249.3)">±0.1</text>
<text x="9.8" y="261.3" transform="rotate(-90 9.8 261.3)">&gt;3-6</text>
<text x="14.1" y="261.7" transform="rotate(-90 14.1 261.7)">±0.05</text>
<text x="9.8" y="272.4" transform="rotate(-90 9.8 272.4)">0.5-3</text>
<text x="14.1" y="272.4" transform="rotate(-90 14.1 272.4)">±0.05</text>
<text x="9.8" y="288.7" transform="rotate(-90 9.8 288.7)">RANGE</text>
</g>
<text font-size="3.5" fill="#191924" x="277.2" y="260.9">Sunday, October 22, 2023</text>
<text font-size="3.2" x="13.8" y="291.5" transform="rotate(-90 13.8 291.5)">ALLOWANCE</text>
<g font-size="2.8" fill="#191924">
<text x="276.1" y="244">SURF TREATMENT :</text>
<text x="328.6" y="244">HEAT TREATMENT :</text>
<text x="381.1" y="244">REVISON :</text>
<text x="276.3" y="250">-</text>
<text x="276.3" y="247">-</text>
<text x="329" y="250">-</text>
<text x="329" y="247">-</text>
<text x="320" y="254.4">PROJECT :</text>
<text x="276.1" y="267.2">REMARK :</text>
<text x="320" y="267.2">PART NAME : BASE PLATE</text>
<text x="320" y="271.4">PART No :</text>
<text x="231.1" y="279.9">MATERIAL :</text>
<text x="285.1" y="279.9">SIZE :</text>
<text x="320.1" y="279.9">MASS :</text>
<text x="346.1" y="279.9">QTY :</text>
<text x="381.1" y="279.9">SCALE</text>
<text x="392.4" y="279.9">UNIT</text>
<text x="400.2" y="279.9">DR SIZE</text>
<text x="5.3" y="291.9" transform="rotate(-90 5.3 291.9)">ISO 2768-1</text>
</g>
<g font-size="2.8">
<text x="22.8" y="280.1">REMOVE ALL BURRS AND SHARP</text>
<text x="22.8" y="283">EDGES (UNSPECIFIED) TO C0.15-C0.3 MAX!</text>
</g>
</svg>
